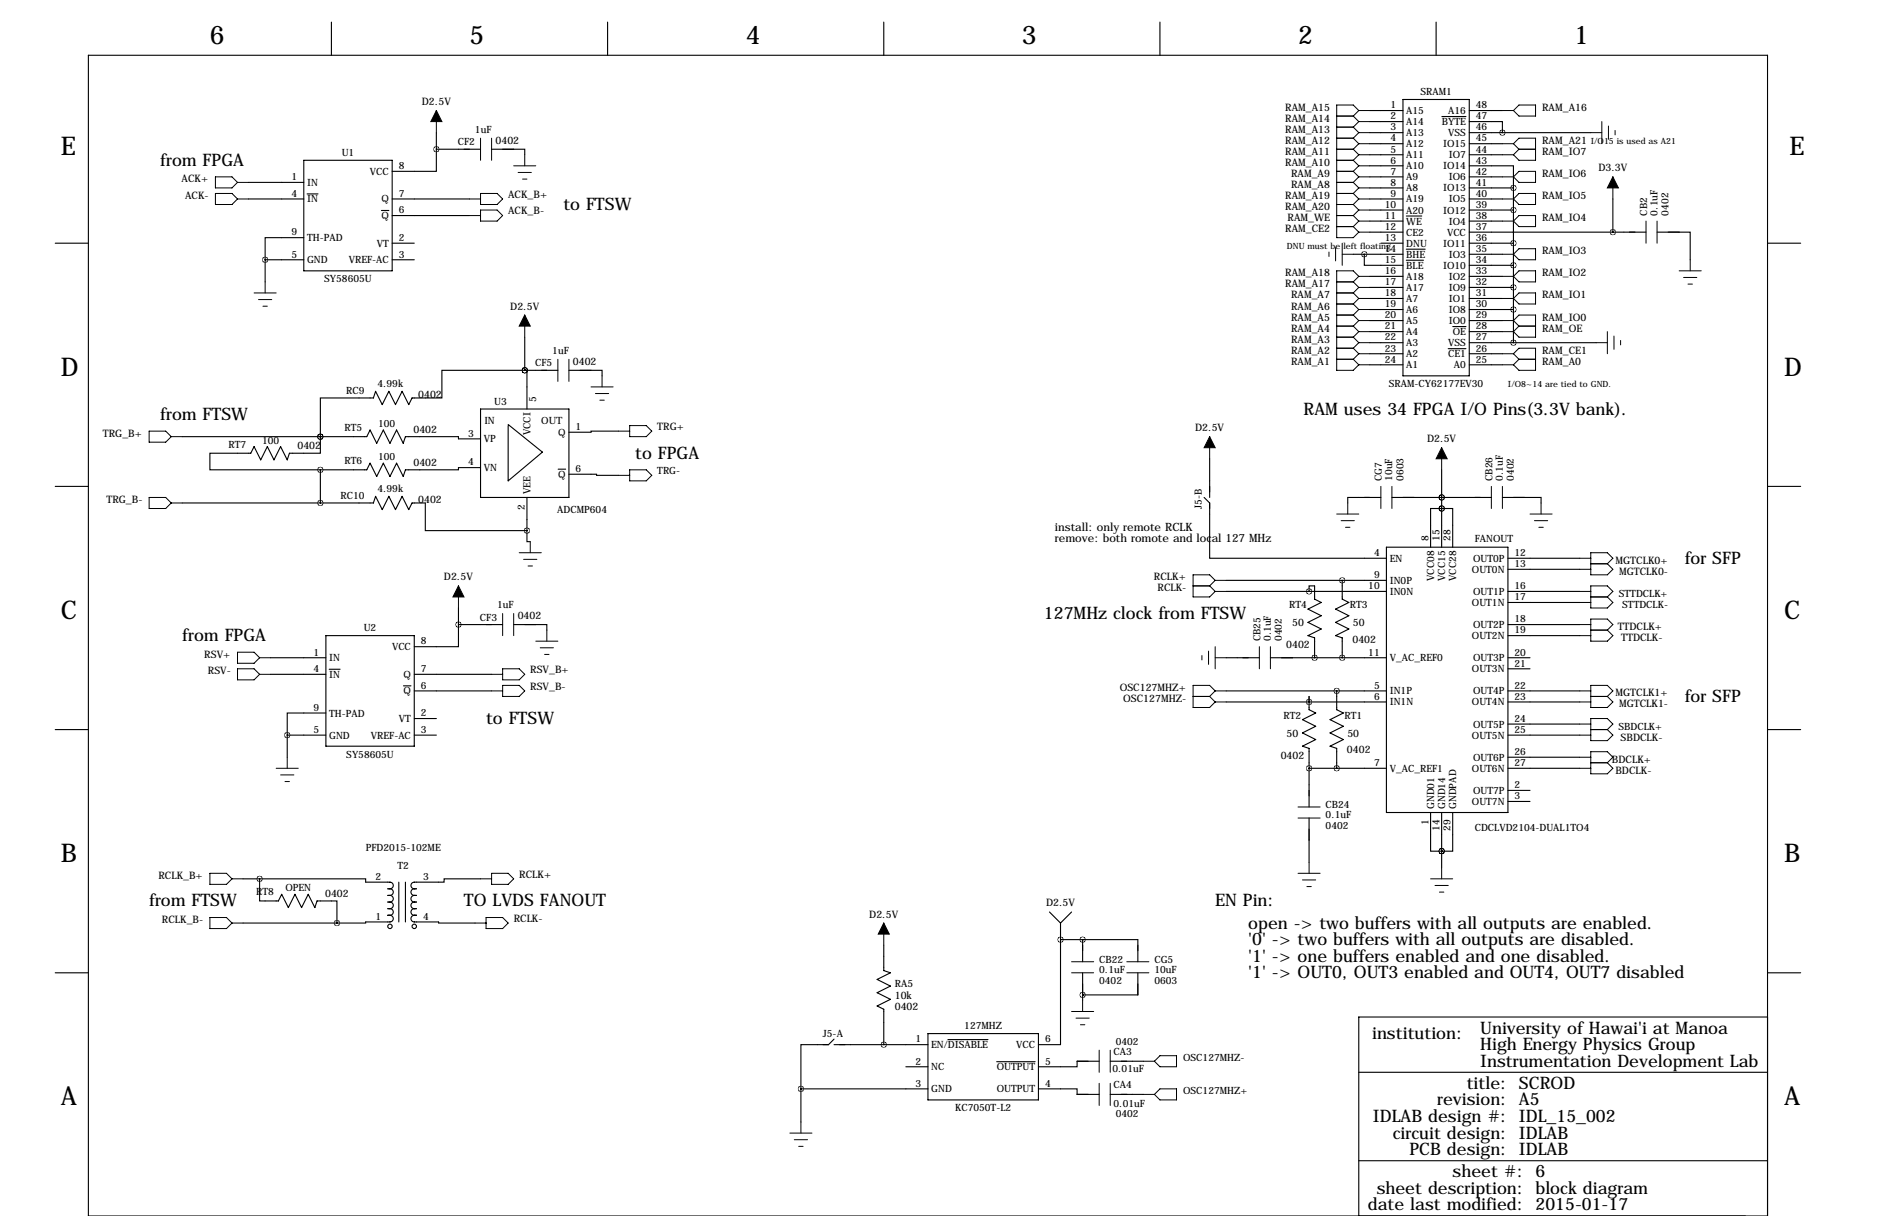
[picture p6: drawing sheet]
<svg xmlns="http://www.w3.org/2000/svg" width="432mm" height="279mm" viewBox="0 0 432 279" stroke-linecap="round" stroke-linejoin="round" font-family="sans-serif">
<g fill="none" stroke="#000" stroke-width=".25">
<path d="M20.3 12.7h386.1v266.7h-386.1zM76.2 5.1v7.6M139.7 5.1v7.6M203.2 5.1v7.6M266.7 5.1v7.6M330.2 5.1v7.6M69.8 36.8h20.4v25.4h-20.4zM100.3 34.3v5.1h-10.1M100.3 34.3h10.2M100.3 30.5v3.8M113 34.3h7.6v1.3M315 25.4h7.6"/>
<path d="M315 27.9h7.6M315 30.5h7.6M315 33h7.6M315 35.6h7.6M315 38.1h7.6M322.6 22.9h15.2v63.5h-15.2zM331.5 26.8h5.6M337.8 27.9h7.6v2.6M337.8 38.1h10.2v5.1M337.8 25.4h7.6M337.8 30.5h28M337.8 33h7.6"/>
<path d="M337.8 35.6h7.6M12.7 55.9h7.6M57.1 45.7h12.7M57.1 41.9h12.7M61 59.7h8.8M61 59.7v5.1M69.8 54.6h-8.8v5.1M70.6 44.6h2.5M87.7 48.4h1.7M90.2 55.9h5M90.2 45.7h17.7M90.2 59.7h5"/>
<path d="M90.2 49.5h17.7M311.1 58.4h11.5M313.7 58.4v2.6h8.9M315 40.6h7.6M315 43.2h7.6M315 45.7h7.6M315 48.3h7.6M315 50.8h7.6M315 53.3h7.6M317.5 55.9h5.1M323.3 49.6h3.6M323.3 57.3h4.4"/>
<path d="M323.3 59.8h4M337.8 55.9h10.2M337.8 40.6h7.6M337.8 43.2h10.2M337.8 45.7h7.6M337.8 48.3h10.2M337.8 50.8h7.6M337.8 53.3h40.7M337.8 58.4h7.6M348 43.2v35.5M370.8 45.7v7.6M381 53.3h7.6v6.4"/>
<path d="M406.4 55.9h7.6M120.6 77.5v7.6M315 63.5h7.6M315 66h7.6M315 68.6h7.6M315 71.1h7.6M315 73.7h7.6M315 76.2h7.6M315 78.7h7.6M334 75h3.1M337.8 61h10.2M337.8 63.5h7.6"/>
<path d="M337.8 66h10.2M337.8 68.6h7.6M337.8 71.1h10.2M337.8 73.7h7.6M337.8 76.2h7.6M337.8 78.7h29.2M110.5 94h20.3v20.3h-20.3zM116.8 97.5l7.9 6.4-7.9 6.6v-12.7M120.6 85.1h-19v6.3h-6.9l-.7 1.6-1.5-3.1-1.6 3.1-1.5-3.1-1.5 3.1-1.5-3.1-.5 1.5h-12.2v8.9M120.6 85.1h.6v8.9M120.6 85.1h.1M120.6 85.1h7.7"/>
<path d="M130.8 85.1h7.6v1.3M142.2 99.1h-6.3v.2h-5.1M315 81.3h7.6M315 83.8h7.6M333 80.1h4.1M337.8 81.3h7.6M337.8 83.8h7.6M12.7 111.8h7.6M41.9 100.3h42.4l.8-1.5 1.5 3.1 1.5-3.1 1.6 3.1 1.5-3.1 1.5 3.1 .5-1.6h12.2v.5h5.1M41.9 115.6h44l.5-1.6 1.5 3.1 1.5-3.1 1.5 3.1 1.6-3.1 1.5 3.1 .7-1.5h3.1v6.3h23.4M73.7 100.3v3.8h-7.2l-.5 1.6-1.5-3.1-1.5 3.1-1.5-3.1-1.6 3.1-1.5-3.1-.7 1.5h-9.4v3.8h25.4M73.7 100.3h.1"/>
<path d="M73.7 107.9v7.7M110.5 107.4h-5.1v.5h-12.2l-.5 1.6-1.5-3.1-1.5 3.1-1.6-3.1-1.5 3.1-1.5-3.1-.8 1.5h-10.6M121.2 114.3v7.6M128.3 107.8h1.7M130.8 109h6.4v.2h5M276.9 114.3l1.2 1.3v12.7h40.7M278.1 105.4v8.9M317.5 114.3h-7.6v1.3M320 114.3h22.9M331.5 116.8h2.5v8.9M331.5 116.8h-2.6v8.9M331.5 116.8h.1"/>
<path d="M331.5 114.3h.1M331.5 107.9v17.8M345.4 114.3h8.9v1.3M406.4 111.8h7.6M105.4 139.7v3.8M121.2 121.9v2.6h.7M281.9 133.3h36.9M281.9 135.9h36.9M301 135.9v-1.3h1.3v3.1l1.5 .7-3.1 1.6 3.1 1.5-3.1 1.5 3.1 1.5-3.1 1.5 1.6 .6v4.5M308.6 133.3v4.4l1.5 .7-3 1.6 3 1.5-3 1.5 3 1.5-3 1.5 1.5 .6v4.5M318.8 125.7h27.9v61h-27.9zM346.7 128.3h16.5"/>
<path d="M346.7 135.9h16.5M346.7 130.8h16.5M346.7 138.4h16.5M62.2 151.1h12.7M62.2 154.9h12.7M74.9 146h20.3v25.4h-20.3zM75.7 153.8h2.5M92.8 157.6h1.7M95.2 158.8h17.8M95.2 154.9h17.8M105.4 143.5v5.1h-10.2M105.4 143.5h10.2"/>
<path d="M118.1 143.5h7.6v1.3M281.9 151.1h7.7M281.9 158.8h36.9M292.1 151.1h26.7M307.3 158.8v4.3l1.6 .7-3.1 1.6 3.1 1.5-3.1 1.5 3.1 1.5-3.1 1.5 1.5 .6v4.5M346.7 151.1h5.1M346.7 158.8h16.5M346.7 143.5h16.5M346.7 146h16.5M346.7 153.7h5.1M12.7 167.6h7.6M66 168.9h8.9"/>
<path d="M66 168.9v5.1M74.9 163.8h-8.9v5.1M95.2 168.9h5.1M95.2 165.1h5.1M281.9 161.3h36.9M301 160v3.1l1.5 .7-3 1.6 3 1.5-3 1.5 3 1.5-3 1.5 1.5 .6v13.4M301 176.5h17.8M346.7 161.3h16.5M346.7 176.5h16.5M346.7 166.4h16.5M346.7 168.9h16.5M346.7 174h16.5"/>
<path d="M406.4 167.6h7.6M301 188v10.1M328.9 186.7v8.9h2.6M331.5 195.6h.1M331.5 186.7v12.7M334 186.7v8.9h-2.5M346.7 181.6h5.1M346.7 184.1h5.1M55.9 201.9h3.8M55.9 212.1h21.6M59.7 201.9h24.4v.8h5.6a.76 .76 0 0 1 .7 .8 .76 .76 0 0 1-.7 .7M59.7 201.9v5.1h4.3l.8-1.5 1.5 3 1.5-3 1.5 3 1.6-3 1.5 3 .5-1.5h4.6v5.1"/>
<path d="M89.2 204.2h.5M89.2 205.7h.5M89.2 207.3h.5M89.2 208.8h.5M89.2 210.3h.5M89.7 204.2a.76 .76 0 0 1 .7 .8 .76 .76 0 0 1-.7 .7M89.7 205.7a.76 .76 0 0 1 .7 .8 .76 .76 0 0 1-.7 .8M89.7 207.3a.76 .76 0 0 1 .7 .7 .76 .76 0 0 1-.7 .8M89.7 208.8a.76 .76 0 0 1 .7 .7 .76 .76 0 0 1-.7 .8M89.7 210.3a.76 .76 0 0 1 .7 .8 .76 .76 0 0 1-.7 .7h-5.6v.3h-6.6M91.7 202.7v9.1M93.2 202.7v9.1"/>
<path d="M95.2 204.2a.76 .76 0 0 0-.7 .8 .76 .76 0 0 0 .7 .7M95.2 205.7a.76 .76 0 0 0-.7 .8 .76 .76 0 0 0 .7 .8M95.2 207.3a.76 .76 0 0 0-.7 .7 .76 .76 0 0 0 .7 .8M95.2 208.8a.76 .76 0 0 0-.7 .7 .76 .76 0 0 0 .7 .8M95.2 210.3a.76 .76 0 0 0-.7 .8 .76 .76 0 0 0 .7 .7h5.6v.3h8.4M95.2 204.2h.6M95.2 205.7h.6M95.2 207.3h.6M95.2 208.8h.6M95.2 210.3h.6M110.5 201.9h-8.4v.8h-6.9a.76 .76 0 0 0-.7 .8 .76 .76 0 0 0 .7 .7M203.2 217.2v5.8l1.5 .5-3 1.5 3 1.6-3 1.5 3 1.5-3 1.5 1.5 .8v8.1"/>
<path d="M241.3 209.5l2.5 2.6M243.8 212.1v27.9h-5M243.8 215.9h17.8v5.1M246.4 209.5l-2.6 2.6M248.9 215.9h.1M248.9 215.9v5.1M12.7 223.5h7.6M191.8 238.8l-1.3 1.2h-6.4v10.2M213.4 237.5h25.4v15.2h-25.4zM217.9 238.9h9.3M248.9 228.6h.1M248.9 223.5v6.4"/>
<path d="M261.6 223.5v5.1h-12.7M406.4 223.5h7.6M406.4 233.7h-94v45.7M184.1 250.2h29.3M184.1 250.2v7.6M191.8 240h21.6M208.3 245.1h5.1M229.2 243.9h8.8M238.8 250.2h8.8v1.3h5.1M252.7 243.8h-5.1v1.3h-8.8M255.3 243.8h7.6M255.3 251.5h7.6"/>
<path d="M312.4 246.4h94M312.4 266.7h94"/>
<circle cx="89.7" cy="212.9" r=".51"/>
<circle cx="95.2" cy="212.9" r=".51"/>
</g>
<g fill="none" stroke="#000" stroke-width=".23">
<path d="M100.3 25.4v5.1M110.5 31.8v5M113 31.8v5M118.1 38.1h5.1M119.1 39.6h3.1M120.6 35.6v2.5M307.3 26.7h3.8M307.3 29.2h3.8M307.3 31.8h3.8M307.3 34.3h3.8M307.3 36.8h3.8M307.3 39.4h3.8"/>
<path d="M311.1 26.7l1.3 1.2M311.1 29.2l1.3 1.3M311.1 31.8l1.3 1.2M311.1 34.3l1.3 1.3M311.1 36.8l1.3 1.3M311.1 39.4l1.3 1.2M312.4 25.4h2.6M312.4 25.4l-1.3 1.3M312.4 25.4l-1.3-1.3h-3.8v30.5h3.8l1.3-1.3M312.4 27.9h2.6M312.4 27.9l-1.3 1.3M312.4 30.5h2.6"/>
<path d="M312.4 30.5l-1.3 1.3M312.4 33h2.6M312.4 33l-1.3 1.3M312.4 35.6h2.6M312.4 35.6l-1.3 1.2M312.4 38.1h2.6M312.4 38.1l-1.3 1.3M345.4 25.4h2.6M345.4 33h2.6M345.4 35.6h2.6M348 33l1.2-1.2h3.9v5h-3.9l-1.2-1.2M348 33l1.2 1.3"/>
<path d="M349.2 24.1h3.9v2.6h-3.9l-1.2-1.3zM349.2 34.3h3.9M349.2 39.4h3.9v2.5h-3.9l-1.2-1.3zM349.2 34.3l-1.2 1.3M365.8 30.5h2.5M368.3 27.9v5.1M369.8 29v3M371.3 30v1M49.5 40.6h3.8l1.3 1.3-1.3 1.3h-3.8zM49.5 44.4h3.8l1.3 1.3-1.3 1.3h-3.8zM54.6 41.9h2.5M54.6 45.7h2.5"/>
<path d="M107.9 45.7h2.6M107.9 49.5h2.6M110.5 44.4h3.8l1.3 1.3-1.3 1.3h-3.8zM110.5 48.3h3.8l1.3 1.2-1.3 1.3h-3.8zM120.1 41.1h1.1M305.6 57.9v1M307.1 56.9v3M307.3 41.9h3.8M307.3 44.4h3.8M307.3 47h3.8M307.3 49.5h3.8M307.3 52.1h3.8"/>
<path d="M308.6 58.4h2.5M308.6 55.9v5.1M311.1 41.9l1.3 1.3M311.1 44.4l1.3 1.3M311.1 47l1.3 1.3M311.1 49.5l1.3 1.3M311.1 52.1l1.3 1.2M312.4 40.6h2.6M312.4 40.6l-1.3 1.3M312.4 43.2h2.6M312.4 43.2l-1.3 1.2M312.4 45.7h2.6"/>
<path d="M312.4 45.7l-1.3 1.3M312.4 48.3h2.6M312.4 48.3l-1.3 1.2M312.4 50.8h2.6M312.4 50.8l-1.3 1.3M312.4 53.3h2.6M345.4 58.4h2.6M345.4 40.6h2.6M345.4 45.7h2.6M345.4 50.8h2.6M348 45.7l1.2-1.3h3.9v2.6h-3.9zM348 50.8l1.2-1.3h3.9v2.6h-3.9z"/>
<path d="M348 58.4l1.2-1.2h3.9v2.5h-3.9zM370.8 40.6v5.1M378.5 50.8v5.1M381 50.8v5.1M388.6 59.7v2.5M58.4 67.3h5.1M59.4 68.8h3.1M60.5 70.4h1M61 64.8v2.5M120.6 72.4v5.1M307.3 64.8h3.8M307.3 67.3h3.8"/>
<path d="M307.3 69.8h3.8M307.3 72.4h3.8M307.3 74.9h3.8M307.3 77.5h3.8M311.1 64.8l1.3 1.2M311.1 67.3l1.3 1.3M311.1 69.8l1.3 1.3M311.1 72.4l1.3 1.3M311.1 74.9l1.3 1.3M311.1 77.5l1.3 1.2M312.4 63.5l-1.3-1.3h-3.8v22.9h3.8l1.3-1.3M312.4 63.5h2.6"/>
<path d="M312.4 63.5l-1.3 1.3M312.4 66h2.6M312.4 66l-1.3 1.3M312.4 68.6h2.6M312.4 68.6l-1.3 1.2M312.4 71.1h2.6M312.4 71.1l-1.3 1.3M312.4 73.7h2.6M312.4 73.7l-1.3 1.2M312.4 76.2h2.6M312.4 76.2l-1.3 1.3M312.4 78.7h2.6"/>
<path d="M312.4 78.7l-1.3 1.3M345.4 63.5h2.6M345.4 68.6h2.6M345.4 73.7h2.6M345.4 76.2h2.6M348 73.7l1.2-1.3h3.9v5.1h-3.9l-1.2-1.3M348 73.7l1.2 1.2M349.2 62.2h3.9v2.6h-3.9l-1.2-1.3zM349.2 67.3h3.9v2.5h-3.9l-1.2-1.2zM349.2 74.9h3.9M349.2 74.9l-1.2 1.3M367 78.7h2.6"/>
<path d="M369.6 76.2v5.1M371.1 77.2v3.1M372.6 78.2v1M386.1 62.2h5.1M387.1 63.8h3M388.1 65.3h1M34.3 99.1h3.8l1.3 1.2-1.3 1.3h-3.8zM128.3 82.5v5.1M130.8 82.5v5.1M135.9 88.9h5.1M136.9 90.4h3.1M137.9 91.9h1"/>
<path d="M138.4 86.4v2.5M142.2 99.1h2.6M144.8 97.8h3.8l1.3 1.3-1.3 1.2h-3.8zM307.3 80h3.8M307.3 82.5h3.8M311.1 80l1.3 1.3M311.1 82.5l1.3 1.3M312.4 81.3h2.6M312.4 81.3l-1.3 1.2M312.4 83.8h2.6M345.4 81.3h2.6M345.4 83.8h2.6"/>
<path d="M348 81.3l1.2-1.3h3.9v5.1h-3.9l-1.2-1.3M348 81.3l1.2 1.2M349.2 82.5h3.9M349.2 82.5l-1.2 1.3M34.3 114.3h3.8l1.3 1.3-1.3 1.2h-3.8zM39.4 100.3h2.5M39.4 115.6h2.5M142.2 109.2h2.6M144.8 107.9h3.8l1.3 1.3-1.3 1.3h-3.8zM278.1 100.3v5.1M307.3 118.1h5.1M308.4 119.6h3"/>
<path d="M309.9 115.6v2.5M317.5 111.8v5M320 111.8v5M331.5 102.9v5M342.9 111.8v5M345.4 111.8v5M351.8 118.1h5.1M352.8 119.6h3.1M354.3 115.6v2.5M105.4 134.6v5.1M119.4 127h5.1M120.4 128.5h3"/>
<path d="M121.4 130h1M121.9 124.5v2.5M274.3 134.6h3.8M278.1 134.6l1.3 1.3M279.4 133.3l-1.3-1.2h-3.8v5.1h3.8l1.3-1.3M279.4 133.3h2.5M279.4 133.3l-1.3 1.3M279.4 135.9h2.5M309.4 121.2h1M353.8 121.2h1M363.2 135.9h2.6M363.2 128.3h2.6"/>
<path d="M363.2 130.8h2.6M363.2 138.4h2.6M365.8 134.6h3.8l1.2 1.3-1.2 1.3 1.2 1.2-1.2 1.3h-3.8zM365.8 127h3.8l1.2 1.3-1.2 1.2 1.2 1.3-1.2 1.3h-3.8zM365.8 137.2h3.8M365.8 129.5h3.8M54.6 149.9h3.8l1.3 1.2-1.3 1.3h-3.8zM54.6 153.7h3.8l1.3 1.2-1.3 1.3h-3.8zM59.7 151.1h2.5M59.7 154.9h2.5M113 158.8h2.6M113 154.9h2.6"/>
<path d="M115.6 141v5M115.6 153.7h3.8l1.2 1.2-1.2 1.3h-3.8zM115.6 157.5h3.8l1.2 1.3-1.2 1.2h-3.8zM118.1 141v5M123.2 147.3h5.1M124.2 148.8h3.1M125.2 150.4h1M125.7 144.8v2.5M276.4 150.6v1M277.9 149.6v3.1M279.4 158.8h2.5M279.4 158.8l-1.3 1.2"/>
<path d="M279.4 158.8l-1.3-1.3h-3.8v5.1h3.8l1.3-1.3M279.4 151.1h2.5M279.4 148.6v5.1M289.6 148.6v5.1M292.1 148.6v5.1M363.2 158.8h2.6M363.2 143.5h2.6M363.2 146h2.6M365.8 142.2h3.8l1.2 1.3-1.2 1.3 1.2 1.2-1.2 1.3h-3.8zM365.8 157.5h3.8l1.2 1.3-1.2 1.2 1.2 1.3-1.2 1.3h-3.8zM365.8 144.8h3.8M63.5 176.5h5.1"/>
<path d="M64.5 178.1h3.1M65.5 179.6h1M66 174v2.5M274.3 160h3.8M278.1 160l1.3 1.3M279.4 161.3h2.5M363.2 161.3h2.6M363.2 174h2.6M363.2 176.5h2.6M363.2 166.4h2.6M363.2 168.9h2.6M365.8 160h3.8"/>
<path d="M365.8 165.1h3.8l1.2 1.3-1.2 1.2 1.2 1.3-1.2 1.3h-3.8zM365.8 172.7h3.8l1.2 1.3-1.2 1.3 1.2 1.2-1.2 1.3h-3.8zM365.8 175.3h3.8M365.8 167.6h3.8M298.4 185.4h5.1M298.4 188h5.1M301 198.1v2.6M331.5 199.4v2.5M48.3 200.7h3.8l1.2 1.2-1.2 1.3h-3.8zM48.3 210.8h3.8l1.2 1.3-1.2 1.3h-3.8zM53.3 201.9h2.6M53.3 212.1h2.6"/>
<path d="M109.2 212.1h2.6M110.5 201.9h2.5M111.8 210.8h3.8l1.2 1.3-1.2 1.3h-3.8zM113 200.7h3.8l1.3 1.2-1.3 1.3h-3.8zM203.2 212.1v5.1M298.4 200.7h5.1M299.5 202.2h3M300.5 203.7h1M328.9 201.9h5.1M329.9 203.5h3.1M331 205h1M246.4 221h5.1"/>
<path d="M246.4 223.5h5.1M246.4 232.4h5.1M247.4 233.9h3M248.4 235.5h1M248.9 229.9v2.5M259.1 221h5.1M259.1 223.5h5.1M184.1 257.8v2.5M252.7 241.3v5.1M252.7 248.9v5.1M255.3 241.3v5.1M255.3 248.9v5.1"/>
<path d="M262.9 243.8h2.5M262.9 251.5h2.5M266.7 242.6h3.8v2.5h-3.8l-1.3-1.3zM266.7 250.2h3.8v2.5h-3.8l-1.3-1.2zM181.6 260.3h5.1M182.6 261.9h3.1M183.6 263.4h1.1"/>
</g>
<path d="M100.3 25.4l1.3 2.5h-2.5zM370.8 40.6l1.3 2.6h-2.5zM120.6 72.4l1.3 2.5h-2.5zM278.1 100.3l1.3 2.6h-2.5zM331.5 102.9l1.2 2.5h-2.5zM105.4 134.6l1.3 2.6h-2.6zM203.2 212.1l1.3 2.5h-2.6z" fill="#000" stroke="#000" stroke-width=".23"/>
<path d="M248.9 228.6a.05 .05 0 0 0 .1 0 .05 .05 0 0 0-.1 0zM248.9 215.9a.05 .05 0 0 0 .1 0 .05 .05 0 0 0-.1 0zM184.1 250.2a.05 .05 0 0 0 .1 0 .05 .05 0 0 0-.1 0zM243.8 215.9a.05 .05 0 0 0 .1 0 .05 .05 0 0 0-.1 0zM313.6 58.4a.05 .05 0 0 0 .1 0 .05 .05 0 0 0-.1 0zM345.4 30.5a.05 .05 0 0 0 .1 0 .05 .05 0 0 0-.1 0zM347.9 78.7a.05 .05 0 0 0 .1 0 .05 .05 0 0 0-.1 0zM347.9 43.2a.05 .05 0 0 0 .1 0 .05 .05 0 0 0-.1 0zM347.9 48.3a.05 .05 0 0 0 .1 0 .05 .05 0 0 0-.1 0zM347.9 55.9a.05 .05 0 0 0 .1 0 .05 .05 0 0 0-.1 0zM347.9 61a.05 .05 0 0 0 .1 0 .05 .05 0 0 0-.1 0zM347.9 66a.05 .05 0 0 0 .1 0 .05 .05 0 0 0-.1 0zM347.9 71.1a.05 .05 0 0 0 .1 0 .05 .05 0 0 0-.1 0zM331.4 195.6a.05 .05 0 0 0 .1 0 .05 .05 0 0 0-.1 0zM331.4 195.6a.05 .05 0 0 0 .1 0 .05 .05 0 0 0-.1 0zM300.9 161.3a.05 .05 0 0 0 .1 0 .05 .05 0 0 0-.1 0zM307.3 158.8a.05 .05 0 0 0 .1 0 .05 .05 0 0 0-.1 0zM307.3 176.5a.05 .05 0 0 0 .1 0 .05 .05 0 0 0-.1 0zM300.9 176.5a.05 .05 0 0 0 .1 0 .05 .05 0 0 0-.1 0zM302.2 151.1a.05 .05 0 0 0 .1 0 .05 .05 0 0 0-.1 0zM308.6 151.1a.05 .05 0 0 0 .1 0 .05 .05 0 0 0-.1 0zM308.6 133.4a.05 .05 0 0 0 .1 0 .05 .05 0 0 0-.1 0zM300.9 135.9a.05 .05 0 0 0 .1 0 .05 .05 0 0 0-.1 0zM331.4 116.8a.05 .05 0 0 0 .1 0 .05 .05 0 0 0-.1 0zM331.4 116.8a.05 .05 0 0 0 .1 0 .05 .05 0 0 0-.1 0zM331.4 114.3a.05 .05 0 0 0 .1 0 .05 .05 0 0 0-.1 0zM331.4 114.3a.05 .05 0 0 0 .1 0 .05 .05 0 0 0-.1 0zM370.8 53.3a.05 .05 0 0 0 .1 0 .05 .05 0 0 0-.1 0zM100.3 34.3a.05 .05 0 0 0 .1 0 .05 .05 0 0 0-.1 0zM60.9 59.7a.05 .05 0 0 0 .1 0 .05 .05 0 0 0-.1 0zM105.4 143.5a.05 .05 0 0 0 .1 0 .05 .05 0 0 0-.1 0zM66 168.9a.05 .05 0 0 0 .1 0 .05 .05 0 0 0-.1 0zM120.6 85.1a.05 .05 0 0 0 .1 0 .05 .05 0 0 0-.1 0zM120.6 85.1a.05 .05 0 0 0 .1 0 .05 .05 0 0 0-.1 0zM121.1 121.9a.05 .05 0 0 0 .1 0 .05 .05 0 0 0-.1 0zM73.6 100.3a.05 .05 0 0 0 .1 0 .05 .05 0 0 0-.1 0zM73.6 108a.05 .05 0 0 0 .1 0 .05 .05 0 0 0-.1 0zM73.6 100.3a.05 .05 0 0 0 .1 0 .05 .05 0 0 0-.1 0zM73.6 115.6a.05 .05 0 0 0 .1 0 .05 .05 0 0 0-.1 0zM59.6 201.9a.05 .05 0 0 0 .1 0 .05 .05 0 0 0-.1 0zM77.4 212.1a.05 .05 0 0 0 .1 0 .05 .05 0 0 0-.1 0z" fill="#000" stroke="#000" stroke-width="1.3"/>
<g font-size="5.9">
<text x="48.3" y="10.2">6</text>
<text x="107.9" y="10.2">5</text>
<text x="171.4" y="10.2">4</text>
<text x="234.9" y="10.2">3</text>
<text x="298.4" y="10.2">2</text>
<text x="361.9" y="10.2">1</text>
<text x="14" y="35.6">E</text>
<text x="411.5" y="35.6">E</text>
<text x="14" y="86.4">D</text>
<text x="410.2" y="86.4">D</text>
<text x="14" y="142.2">C</text>
<text x="410.2" y="142.2">C</text>
<text x="14" y="198.1">B</text>
<text x="410.2" y="198.1">B</text>
<text x="14" y="254">A</text>
<text x="410.2" y="254">A</text>
</g>
<g font-size="4">
<text x="36.8" y="38.1">from FPGA</text>
<text x="129.5" y="48.3">to FTSW</text>
<text x="299.7" y="95.2">RAM uses 34 FPGA I/O Pins(3.3V bank).</text>
<text x="36.8" y="96.5">from FTSW</text>
<text x="146" y="105.4">to FPGA</text>
<text x="387.3" y="129.5">for SFP</text>
<text x="240" y="142.2">127MHz clock from FTSW</text>
<text x="41.9" y="147.3">from FPGA</text>
<text x="387.3" y="161.3">for SFP</text>
<text x="111.8" y="166.4">to FTSW</text>
<text x="34.3" y="208.3">from FTSW</text>
<text x="106.7" y="208.3">TO LVDS FANOUT</text>
<text x="279.4" y="208.3">EN Pin:</text>
<text x="287" y="213.4">open -&gt; two buffers with all outputs are enabled.</text>
<text x="287" y="217.2">'0' -&gt; two buffers with all outputs are disabled.</text>
<text x="287" y="221">'1' -&gt; one buffers enabled and one disabled.</text>
<text x="287" y="224.8">'1' -&gt; OUT0, OUT3 enabled and OUT4, OUT7 disabled</text>
<text x="315.5" y="238.8">institution:</text>
<text x="340.4" y="237.5">University of Hawai'i at Manoa</text>
<text x="340.4" y="241.3">High Energy Physics Group</text>
<text x="340.4" y="245.1">Instrumentation Development Lab</text>
<text x="337.2" y="250.2">title: SCROD</text>
<text x="315.7" y="257.8">IDLAB design #: IDL_15_002</text>
<text x="330.4" y="254">revision: A5</text>
<text x="320.2" y="261.6">circuit design: IDLAB</text>
<text x="324.1" y="265.4">PCB design: IDLAB</text>
<text x="316.5" y="274.3">sheet description: block diagram</text>
<text x="334" y="270.5">sheet #: 6</text>
<text x="314.5" y="278.1">date last modified: 2015-01-17</text>
</g>
<g font-size="2.6">
<text x="242.6" y="121.9">install: only remote RCLK</text>
<text x="242.6" y="124.5">remove: both romote and local 127 MHz</text>
</g>
<g font-size="2.4">
<text x="97" y="24.1">D2.5V</text>
<text x="295.5" y="25.4">RAM_A15</text>
<text x="295.5" y="27.9">RAM_A14</text>
<text x="354.6" y="25.4">RAM_A16</text>
<text x="113.9" y="33">0402</text>
<text x="295.5" y="30.5">RAM_A13</text>
<text x="295.5" y="33">RAM_A12</text>
<text x="295.5" y="35.6">RAM_A11</text>
<text x="354.6" y="35.6">RAM_IO7</text>
<text x="354.6" y="33">RAM_A21</text>
<text x="41.8" y="41.9">ACK+</text>
<text x="295.5" y="38.1">RAM_A10</text>
<text x="296.9" y="40.6">RAM_A9</text>
<text x="354.6" y="40.6">RAM_IO6</text>
<text x="367.5" y="39.4">D3.3V</text>
<text x="42.6" y="45.7">ACK-</text>
<text x="116.8" y="45.5">ACK_B+</text>
<text x="295.5" y="45.7">RAM_A19</text>
<text x="296.9" y="43.2">RAM_A8</text>
<text x="354.6" y="45.7">RAM_IO5</text>
<text x="116.8" y="49.3">ACK_B-</text>
<text x="295.5" y="48.3">RAM_A20</text>
<text x="295.5" y="53.3">RAM_CE2</text>
<text x="296" y="50.8">RAM_WE</text>
<text x="354.6" y="50.8">RAM_IO4</text>
<text x="354.6" y="58.4">RAM_IO3</text>
<text x="295.5" y="63.5">RAM_A18</text>
<text x="354.6" y="63.5">RAM_IO2</text>
<text x="117.3" y="71.1">D2.5V</text>
<text x="295.5" y="66">RAM_A17</text>
<text x="296.9" y="68.6">RAM_A7</text>
<text x="296.9" y="71.1">RAM_A6</text>
<text x="354.6" y="68.6">RAM_IO1</text>
<text x="296.9" y="73.7">RAM_A5</text>
<text x="296.9" y="76.2">RAM_A4</text>
<text x="354.6" y="73.7">RAM_IO0</text>
<text x="354.6" y="76.2">RAM_OE</text>
<text x="131.7" y="83.8">0402</text>
<text x="296.9" y="78.7">RAM_A3</text>
<text x="296.9" y="81.3">RAM_A2</text>
<text x="296.9" y="83.8">RAM_A1</text>
<text x="354.6" y="83.8">RAM_A0</text>
<text x="354.6" y="81.3">RAM_CE1</text>
<text x="96.2" y="91.4">0402</text>
<text x="23.7" y="100.3">TRG_B+</text>
<text x="95.1" y="99.5">0402</text>
<text x="151.1" y="98.8">TRG+</text>
<text x="274.8" y="99.1">D2.5V</text>
<text x="328.1" y="101.6">D2.5V</text>
<text x="68.4" y="103.3">0402</text>
<text x="95.1" y="107.1">0402</text>
<text x="24.5" y="115.6">TRG_B-</text>
<text x="96.2" y="115.6">0402</text>
<text x="371.4" y="129.5">MGTCLK0+</text>
<text x="102.1" y="133.3">D2.5V</text>
<text x="265.3" y="133.3">RCLK+</text>
<text x="266.1" y="135.9">RCLK-</text>
<text x="372.3" y="132.1">MGTCLK0-</text>
<text x="119" y="142.2">0402</text>
<text x="297.1" y="143.9">50</text>
<text x="311.1" y="143.9">50</text>
<text x="295.7" y="149">0402</text>
<text x="311" y="147.7">0402</text>
<text x="371.9" y="144.8">TTDCLK+</text>
<text x="372.8" y="147.3">TTDCLK-</text>
<text x="47" y="151.1">RSV+</text>
<text x="47.8" y="154.9">RSV-</text>
<text x="121.9" y="154.7">RSV_B+</text>
<text x="121.9" y="158.5">RSV_B-</text>
<text x="257.4" y="158.8">OSC127MHZ+</text>
<text x="258.3" y="161.3">OSC127MHZ-</text>
<text x="371.4" y="160">MGTCLK1+</text>
<text x="372.3" y="162.6">MGTCLK1-</text>
<text x="295.8" y="169.3">50</text>
<text x="309.7" y="173.1">0402</text>
<text x="309.8" y="169.3">50</text>
<text x="372.6" y="170.2">SBDCLK-</text>
<text x="294.5" y="174.4">0402</text>
<text x="370.6" y="175.3">BDCLK+</text>
<text x="371.4" y="177.8">BDCLK-</text>
<text x="36.4" y="201.9">RCLK_B+</text>
<text x="119.4" y="201.7">RCLK+</text>
<text x="74.8" y="206.1">0402</text>
<text x="240.5" y="208.3">D2.5V</text>
<text x="37.2" y="212.1">RCLK_B-</text>
<text x="118.1" y="211.8">RCLK-</text>
<text x="199.9" y="210.8">D2.5V</text>
<text x="205.7" y="229.5">10k</text>
<text x="205.7" y="232">0402</text>
</g>
<g font-size="2.3">
<text x="326.6" y="21.8">SRAM1</text>
<text x="319.7" y="24.9">1</text>
<text x="319.7" y="27.4">2</text>
<text x="319.7" y="30">3</text>
<text x="323.3" y="26.2">A15</text>
<text x="323.3" y="28.7">A14</text>
<text x="331.5" y="28.7">BYTE</text>
<text x="333" y="26.2">A16</text>
<text x="339.3" y="24.9">48</text>
<text x="339.3" y="27.4">47</text>
<text x="339.3" y="30">46</text>
<text x="78.6" y="35.8">U1</text>
<text x="105.3" y="33.4">CF2</text>
<text x="109.2" y="30.5">1uF</text>
<text x="319.7" y="32.5">4</text>
<text x="319.7" y="35.1">5</text>
<text x="323.3" y="31.3">A13</text>
<text x="323.3" y="33.8">A12</text>
<text x="331.8" y="33.8">IO15</text>
<text x="333" y="31.3">VSS</text>
<text x="339.3" y="32.5">45</text>
<text x="339.3" y="35.1">44</text>
<text x="67" y="41.4">1</text>
<text x="85.1" y="40.2">VCC</text>
<text x="91.7" y="38.9">8</text>
<text x="319.7" y="37.6">6</text>
<text x="319.7" y="40.1">7</text>
<text x="323.3" y="36.4">A11</text>
<text x="323.3" y="38.9">A10</text>
<text x="323.3" y="41.4">A9</text>
<text x="331.8" y="38.9">IO14</text>
<text x="333.1" y="36.4">IO7</text>
<text x="333.1" y="41.4">IO6</text>
<text x="339.3" y="37.6">43</text>
<text x="339.3" y="40.1">42</text>
<text x="67" y="45.2">4</text>
<text x="70.6" y="42.7">IN</text>
<text x="70.6" y="46.5">IN</text>
<text x="87.7" y="46.5">Q</text>
<text x="91.7" y="45.2">7</text>
<text x="318.4" y="47.8">10</text>
<text x="319.7" y="42.7">8</text>
<text x="319.7" y="45.2">9</text>
<text x="323.3" y="44">A8</text>
<text x="323.3" y="46.5">A19</text>
<text x="331.8" y="44">IO13</text>
<text x="333.1" y="46.5">IO5</text>
<text x="339.3" y="42.7">41</text>
<text x="339.3" y="45.2">40</text>
<text x="339.3" y="47.8">39</text>
<text x="87.7" y="50.3">Q</text>
<text x="91.7" y="49">6</text>
<text x="318.4" y="50.3">11</text>
<text x="318.4" y="52.8">12</text>
<text x="323.3" y="49.1">A20</text>
<text x="323.3" y="51.6">WE</text>
<text x="331.8" y="49.1">IO12</text>
<text x="333.1" y="51.6">IO4</text>
<text x="339.3" y="50.3">38</text>
<text x="339.3" y="52.8">37</text>
<text x="378.7" y="49.5" transform="rotate(-90 378.7 49.5)">CB2</text>
<text x="381.1" y="49.5" transform="rotate(-90 381.1 49.5)">0.1uF</text>
<text x="383.6" y="49.5" transform="rotate(-90 383.6 49.5)">0402</text>
<text x="67" y="59.2">5</text>
<text x="67" y="54.1">9</text>
<text x="70.6" y="55.4">TH-PAD</text>
<text x="86.6" y="56.7">VT</text>
<text x="91.7" y="55.4">2</text>
<text x="91.7" y="59.2">3</text>
<text x="318.4" y="55.4">13</text>
<text x="318.4" y="57.9">14</text>
<text x="323.3" y="54.1">CE2</text>
<text x="323.3" y="56.7">DNU</text>
<text x="323.3" y="59.2">BHE</text>
<text x="331.8" y="56.7">IO11</text>
<text x="332.7" y="54.1">VCC</text>
<text x="333.1" y="59.2">IO3</text>
<text x="339.3" y="55.4">36</text>
<text x="339.3" y="57.9">35</text>
<text x="70.6" y="60.5">GND</text>
<text x="74.5" y="64.9">SY58605U</text>
<text x="80.2" y="60.5">VREF-AC</text>
<text x="318.4" y="60.5">15</text>
<text x="318.4" y="63">16</text>
<text x="318.4" y="65.5">17</text>
<text x="323.3" y="61.8">BLE</text>
<text x="323.3" y="64.3">A18</text>
<text x="331.8" y="61.8">IO10</text>
<text x="333.1" y="64.3">IO2</text>
<text x="339.3" y="60.5">34</text>
<text x="339.3" y="63">33</text>
<text x="339.3" y="65.5">32</text>
<text x="318.4" y="68.1">18</text>
<text x="318.4" y="70.6">19</text>
<text x="323.3" y="66.8">A17</text>
<text x="323.3" y="69.4">A7</text>
<text x="323.3" y="71.9">A6</text>
<text x="333.1" y="66.8">IO9</text>
<text x="333.1" y="69.4">IO1</text>
<text x="333.1" y="71.9">IO8</text>
<text x="339.3" y="68.1">31</text>
<text x="339.3" y="70.6">30</text>
<text x="318.4" y="73.2">20</text>
<text x="318.4" y="75.7">21</text>
<text x="323.3" y="74.5">A5</text>
<text x="323.3" y="77">A4</text>
<text x="333.1" y="74.5">IO0</text>
<text x="334" y="77">OE</text>
<text x="339.3" y="73.2">29</text>
<text x="339.3" y="75.7">28</text>
<text x="127" y="81.3">1uF</text>
<text x="318.4" y="78.2">22</text>
<text x="318.4" y="80.8">23</text>
<text x="318.4" y="83.3">24</text>
<text x="323.3" y="79.5">A3</text>
<text x="323.3" y="82.1">A2</text>
<text x="333" y="79.5">VSS</text>
<text x="333" y="82.1">CE1</text>
<text x="339.3" y="78.2">27</text>
<text x="339.3" y="80.8">26</text>
<text x="339.3" y="83.3">25</text>
<text x="86.8" y="88.9">4.99k</text>
<text x="123" y="84.2">CF5</text>
<text x="319.3" y="89">SRAM-CY62177EV30</text>
<text x="323.3" y="84.6">A1</text>
<text x="334.3" y="84.6">A0</text>
<text x="79.6" y="90.5">RC9</text>
<text x="113.6" y="93">U3</text>
<text x="123.3" y="92.5" transform="rotate(-90 123.3 92.5)">5</text>
<text x="60.3" y="101.9">100</text>
<text x="79.2" y="99.1">RT5</text>
<text x="86.9" y="98.1">100</text>
<text x="107.6" y="100.3">3</text>
<text x="111.3" y="101.6">VP</text>
<text x="111.5" y="97.5">IN</text>
<text x="122" y="100" transform="rotate(-90 122 100)">VCCI</text>
<text x="124.5" y="97.5">OUT</text>
<text x="128.3" y="100.1">Q</text>
<text x="132.3" y="98.8">1</text>
<text x="52.6" y="102.9">RT7</text>
<text x="79.2" y="106.7">RT6</text>
<text x="86.9" y="105.8">100</text>
<text x="107.6" y="106.9">4</text>
<text x="86.8" y="113">4.99k</text>
<text x="111.3" y="108.2">VN</text>
<text x="122" y="113.5" transform="rotate(-90 122 113.5)">VEE</text>
<text x="128.3" y="109.8">Q</text>
<text x="132.3" y="108.5">6</text>
<text x="151.1" y="109">TRG-</text>
<text x="317.8" y="110.5" transform="rotate(-90 317.8 110.5)">CG7</text>
<text x="320.1" y="110.5" transform="rotate(-90 320.1 110.5)">10uF</text>
<text x="322.7" y="110.5" transform="rotate(-90 322.7 110.5)">0603</text>
<text x="343.2" y="110.5" transform="rotate(-90 343.2 110.5)">CB26</text>
<text x="345.5" y="110.5" transform="rotate(-90 345.5 110.5)">0.1uF</text>
<text x="348.1" y="110.5" transform="rotate(-90 348.1 110.5)">0402</text>
<text x="78.3" y="114.6">RC10</text>
<text x="120.6" y="117.1" transform="rotate(-90 120.6 117.1)">2</text>
<text x="128.1" y="117.9">ADCMP604</text>
<text x="276.4" y="116.9" transform="rotate(-90 276.4 116.9)">J5-B</text>
<text x="328.4" y="124.2" transform="rotate(-90 328.4 124.2)">8</text>
<text x="331" y="124.2" transform="rotate(-90 331 124.2)">15</text>
<text x="333.5" y="124.2" transform="rotate(-90 333.5 124.2)">28</text>
<text x="339.1" y="124.5">FANOUT</text>
<text x="315.9" y="127.8">4</text>
<text x="319.5" y="129.1">EN</text>
<text x="338.4" y="131.6">OUT0N</text>
<text x="338.7" y="129.1">OUT0P</text>
<text x="348.2" y="127.8">12</text>
<text x="348.2" y="130.3">13</text>
<text x="314.6" y="135.4">10</text>
<text x="315.9" y="132.8">9</text>
<text x="319.5" y="134.2">IN0P</text>
<text x="319.5" y="136.7">IN0N</text>
<text x="329.7" y="133.5" transform="rotate(-90 329.7 133.5)">VCC08</text>
<text x="332.3" y="133.5" transform="rotate(-90 332.3 133.5)">VCC15</text>
<text x="334.8" y="133.5" transform="rotate(-90 334.8 133.5)">VCC28</text>
<text x="338.7" y="136.7">OUT1P</text>
<text x="348.2" y="135.4">16</text>
<text x="348.2" y="137.9">17</text>
<text x="372.2" y="137.2">STTDCLK+</text>
<text x="110.3" y="142.6">CF3</text>
<text x="114.3" y="139.7">1uF</text>
<text x="296.4" y="139.7">RT4</text>
<text x="310.4" y="139.7">RT3</text>
<text x="338.4" y="139.2">OUT1N</text>
<text x="348.2" y="143">18</text>
<text x="373" y="139.7">STTDCLK-</text>
<text x="83.6" y="145">U2</text>
<text x="90.1" y="149.4">VCC</text>
<text x="96.8" y="148.1">8</text>
<text x="289.8" y="147.3" transform="rotate(-90 289.8 147.3)">CB25</text>
<text x="292.2" y="147.3" transform="rotate(-90 292.2 147.3)">0.1uF</text>
<text x="294.7" y="147.3" transform="rotate(-90 294.7 147.3)">0402</text>
<text x="338.4" y="146.9">OUT2N</text>
<text x="338.7" y="144.3">OUT2P</text>
<text x="348.2" y="145.5">19</text>
<text x="72.1" y="150.6">1</text>
<text x="72.1" y="154.4">4</text>
<text x="75.7" y="151.9">IN</text>
<text x="75.7" y="155.7">IN</text>
<text x="92.8" y="155.7">Q</text>
<text x="96.8" y="154.4">7</text>
<text x="314.6" y="150.6">11</text>
<text x="319.5" y="151.9">V_AC_REF0</text>
<text x="338.4" y="154.5">OUT3N</text>
<text x="338.7" y="151.9">OUT3P</text>
<text x="348.2" y="150.6">20</text>
<text x="348.2" y="153.2">21</text>
<text x="92.8" y="159.6">Q</text>
<text x="96.8" y="158.2">6</text>
<text x="315.9" y="158.2">5</text>
<text x="315.9" y="160.8">6</text>
<text x="319.5" y="159.6">IN1P</text>
<text x="338.7" y="159.6">OUT4P</text>
<text x="348.2" y="158.2">22</text>
<text x="348.2" y="160.8">23</text>
<text x="72.1" y="163.3">9</text>
<text x="75.7" y="164.6">TH-PAD</text>
<text x="91.7" y="165.9">VT</text>
<text x="96.8" y="164.6">2</text>
<text x="295.1" y="165.1">RT2</text>
<text x="309.1" y="165.1">RT1</text>
<text x="319.5" y="162.1">IN1N</text>
<text x="338.4" y="162.1">OUT4N</text>
<text x="338.7" y="167.2">OUT5P</text>
<text x="348.2" y="165.9">24</text>
<text x="372.1" y="167.6">SBDCLK+</text>
<text x="72.1" y="168.4">5</text>
<text x="75.7" y="169.7">GND</text>
<text x="85.3" y="169.7">VREF-AC</text>
<text x="96.8" y="168.4">3</text>
<text x="338.4" y="169.7">OUT5N</text>
<text x="348.2" y="168.4">25</text>
<text x="348.2" y="173.5">26</text>
<text x="79.6" y="174.1">SY58605U</text>
<text x="315.9" y="176">7</text>
<text x="319.5" y="177.3">V_AC_REF1</text>
<text x="338.4" y="177.3">OUT6N</text>
<text x="338.7" y="174.8">OUT6P</text>
<text x="348.2" y="176">27</text>
<text x="304.8" y="185.7">CB24</text>
<text x="329.7" y="185.9" transform="rotate(-90 329.7 185.9)">GND01</text>
<text x="332.3" y="185.9" transform="rotate(-90 332.3 185.9)">GND14</text>
<text x="334.8" y="185.9" transform="rotate(-90 334.8 185.9)">GNDPAD</text>
<text x="338.4" y="185">OUT7N</text>
<text x="338.7" y="182.4">OUT7P</text>
<text x="348.2" y="181.1">2</text>
<text x="348.2" y="183.6">3</text>
<text x="304.8" y="188">0.1uF</text>
<text x="304.8" y="190.6">0402</text>
<text x="328.4" y="189.5" transform="rotate(-90 328.4 189.5)">1</text>
<text x="331" y="190.8" transform="rotate(-90 331 190.8)">14</text>
<text x="333.5" y="190.8" transform="rotate(-90 333.5 190.8)">29</text>
<text x="339.1" y="190.8">CDCLVD2104-DUAL1TO4</text>
<text x="84.1" y="195.6">PFD2015-102ME</text>
<text x="86.3" y="202.2">2</text>
<text x="91.4" y="199.7">T2</text>
<text x="97.3" y="202.2">3</text>
<text x="58.9" y="205.7">RT8</text>
<text x="65.6" y="204.8">OPEN</text>
<text x="86.3" y="211.3">1</text>
<text x="97.3" y="211.3">4</text>
<text x="252.7" y="221.2">CB22</text>
<text x="265.4" y="221.2">CG5</text>
<text x="205.7" y="226.8">RA5</text>
<text x="252.7" y="223.6">0.1uF</text>
<text x="252.7" y="226.1">0402</text>
<text x="265.4" y="223.6">10uF</text>
<text x="265.4" y="226.1">0603</text>
<text x="189.2" y="238.3">J5-A</text>
<text x="210.5" y="239.5">1</text>
<text x="221.7" y="236.5">127MHZ</text>
<text x="240.3" y="239.5">6</text>
<text x="210.5" y="244.6">2</text>
<text x="214.1" y="240.8">EN/DISABLE</text>
<text x="214.1" y="245.9">NC</text>
<text x="229.2" y="245.9">OUTPUT</text>
<text x="233.7" y="240.8">VCC</text>
<text x="240.3" y="244.6">5</text>
<text x="256" y="242.4">CA3</text>
<text x="256.5" y="240">0402</text>
<text x="272" y="243.8">OSC127MHZ-</text>
<text x="210.5" y="249.7">3</text>
<text x="214.1" y="251">GND</text>
<text x="229.2" y="251">OUTPUT</text>
<text x="240.3" y="249.7">4</text>
<text x="255.8" y="246.4">0.01uF</text>
<text x="256" y="250">CA4</text>
<text x="272" y="251.5">OSC127MHZ+</text>
<text x="219.6" y="255.4">KC7050T-L2</text>
<text x="256" y="254.3">0.01uF</text>
<text x="256.5" y="256.5">0402</text>
</g>
<g font-size="2">
<text x="365.8" y="33">I/O15 is used as A21</text>
<text x="295.9" y="57.2">DNU must be left floating</text>
<text x="346.7" y="88.9">I/O8~14 are tied to GND.</text>
</g>
</svg>
